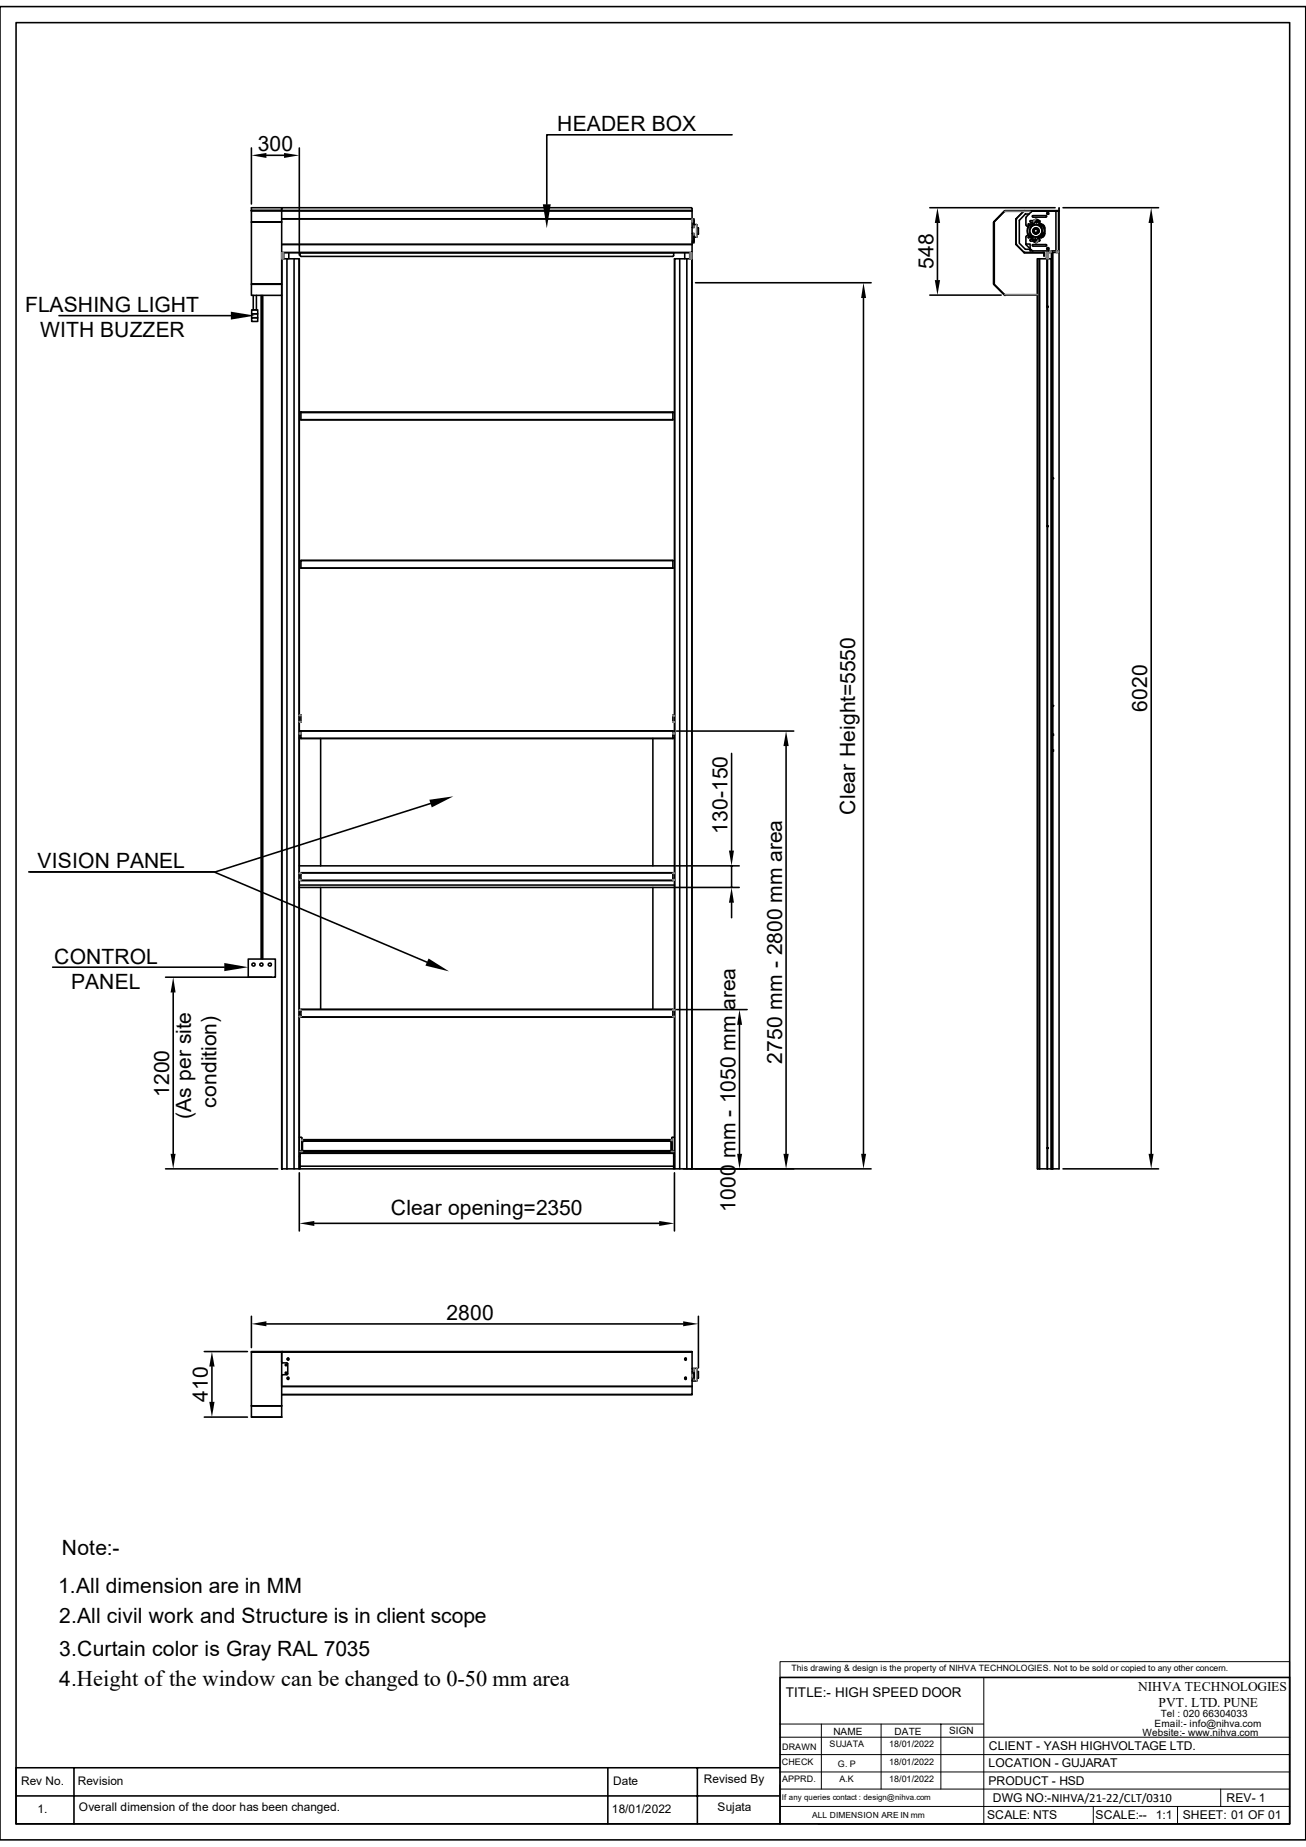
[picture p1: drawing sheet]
<svg xmlns="http://www.w3.org/2000/svg" width="210mm" height="297mm" viewBox="0 0 210 297" stroke-linecap="round" stroke-linejoin="round" font-family="sans-serif">
<g fill="none" stroke="#000" stroke-width=".25">
<path d="M0 1.1h210v294.8h-210zM2.6 3.6h204.8v289.7h-204.8zM40.4 35.7h4.9zM40.4 33.9h4.9v1.8M40.4 33.9h70.9v1.3M40.4 33.8l4.9 .1M40.4 35.7v10M45.3 33.9h66v-.4l-.1-.1h-65.8l-.1 .1v.3v-.4h-4.9v2.3M45.3 39.3h66M45.3 35.2h66v4.1M45.3 33.9h66M45.3 35.2h66.3"/>
<path d="M45.3 35.7v10M111.3 35.3h.1M111.3 39.3v1.3h-66M111.3 37.5h.3v.6M111.3 35.3v.4M111.3 35.4h.3M111.5 35.5l.1 1.1h-.3M111.5 36.3l.1 .3M111.5 35.5v.8M111.5 38.7l.1 .3h-.3M111.5 37.8l.1 1h-.3M111.5 35.5v.1"/>
<path d="M111.5 36.3h.1M111.6 36.1l.5 .1v1.9h-.5M111.6 35.2v.3zM111.6 37.8h-.1M111.6 37.8h.1M111.6 35.6v.7M111.6 37.8v.9M111.6 37.5l-.1 .3M112.1 37.6h.1M112.1 36.6h.2M112.1 37.6h.2zM112.3 36.6v1z"/>
<path d="M159.8 35.7v10zM159.9 35.7h.1M161.5 33.9l-1.7 1.8zM161.6 34v-.1l-1.8 1.8h.1v10h-.1l1.8 1.8v-.1v.1h5.2M161.6 34h.1M161.6 33.9h8.7M163.4 35.2v4.1M163.4 35.2h.1M163.4 39.3h.1M164.6 33.9h-3v.1M164.7 34h.1M165 39.2h.7v.8l.4 .3"/>
<path d="M165 39.2l.1 .2M165 34.9l1.1-1h3.7v6.4h-3.7M165 39.4l.7 .6M165.1 34.9l-.1 .2 .1 1.2 .3 .1v-.4h.6M165.5 34.4h-.6l-1 1v3.7l1 1h.8M165.5 38l.3 .2M165.7 33.9v.1h.2M165.7 36a1.45 1.45 0 0 0 0 2.2M165.7 37.8l.4 .9M165.7 37.8l-.2 .2M165.7 37.7l-.3 .2M165.8 37.8l-.1-.3v.3"/>
<path d="M165.8 36a1.37 1.37 0 0 0-.4 1.8M165.8 37.8h-.1M165.8 37.8l.3 .8M165.8 37.8l.4 .3M165.9 36.3l-.2 .3zM165.9 38.2h-.5v-.3h-.3l-.1 1.3M165.9 36l-.2 .7M166 38.5l-.4 .1v.1l.5 .1M166 39.4l2.2-.1 .1 .2-2.2 .1zM166 34.7h2.2l.1 .1-2.2 .1zM166.1 38.1v.6M166.1 38.7l.4 .3 .2-.1 .1-.2"/>
<path d="M166.2 35.5l-.1 .2M166.2 35.5h-.6l.1 .2h.5M166.2 37h.1M166.2 37.1l.1 .2M166.3 35.6l-.4 .7M166.3 35.5l-.4 .8M166.3 35.5a.39 .39 0 0 1 .4-.2 .39 .39 0 0 1 .4 .3M166.3 35.5v.7l-.4 .2M166.4 38.5v.2zM166.4 38.7l.1 .1M166.4 38.7l.2 .1M166.5 37.6h.1"/>
<path d="M166.5 36.7l-.1 .1M166.5 38.4l-.1 .1M166.6 35.8h.2h-.1M166.6 35.3h-.3l-.1 .4M166.6 38.4l-.2 .1M166.6 35.4l.2 .1-.1-.1M166.6 37.6h.1M166.7 36.7l.1 .1 .2 .4M166.8 35.5v.2M166.8 35.5v.3M166.9 37.3l-.4 .2-.1-.1M167 38.6l-.2 .4h-.2"/>
<path d="M167 38.5l.3 .1v.1l-.4 .1M167 36.2l.3 .2M167 35.5h.3l-.2 .2M167 36.2l.1-.6 .3 .8M167.1 35.6l.3 .8M167.1 37.1h.1M167.1 37.3h.1M167.1 38.5l-.1 .2M167.1 38.2h.3M167.3 37.9l-.4 .2M167.3 36h.1M167.3 37.9l-.4 .8"/>
<path d="M167.3 37.9l-.5 .9 .1-.7M167.4 36a1.22 1.22 0 0 1 .4 1.5h-.3M167.4 36l.3 .1a1.59 1.59 0 0 1 0 2l-.3 .1M167.4 36.4l.1 .3zM167.4 37.7l-.1 .2zM167.5 36a1.37 1.37 0 0 1 .4 1.5M167.5 37.6l.2 .3-.3 .3M167.5 37.5l-.3 .7M167.8 37.6l-.2-.1v.3h.1M167.9 37.8l-.4 .4M167.9 37.5v.1M168.4 34.4h.3"/>
<path d="M168.7 39.9v.1M170.2 33.9v6.7h-1.6M170.3 33.8h.1M170.3 33.4v.1zM170.3 33.5v.4zM170.3 33.9v154.1zM170.3 33.9h-5.6l-1.3 1.3v4.1l1.3 1.3M40.4 45.7h4.9zM40.4 45.7v1.8h4.9v-1.8M45.3 47.5v140.5h2M45.3 41.6h.1M45.4 40.6v1z"/>
<path d="M45.6 40.6v1M46.1 41.6h-.8v146.4M46.4 40.6v1M47.3 41.6h.8v146.4h-.8zM47.3 41.6h-1.2v146.4M48.1 41.6v146.4M108.3 40.6v.5l-.1 .1h-59.8l-.1-.1v-.5h60.1M108.5 41.6h.8v146.4h-.8zM108.5 41.6v146.4M109.3 41.6h2M110.1 40.6v1M110.4 41.6v146.4h-1.1"/>
<path d="M110.9 40.6v1M111.2 40.6v1M111.3 41.6v146.4h-.9M111.3 40.6v1M111.3 40.6h-66M111.3 41.6v146.4M159.8 45.7l1.8 1.8zM159.9 45.7h-.1M164.7 40.6h3.1h-3.1M164.7 40.6h.1M165.9 40.2h-.2v.1h.4M166.8 41.6v146.4h.3"/>
<path d="M166.8 41.6l.1 146.4M166.8 41.6h2.3M167.1 41.6l.1 146.4M167.2 41.6v146.4M167.8 40.6h.1M167.9 40.6h.1M167.9 41.1v.1zM167.9 40.6h-.1M167.9 40.6v.5M168.3 41.6v-1h.3v1M168.4 40.1h.3M168.4 49.3h.1"/>
<path d="M168.4 49.4h.1M168.4 41.6v7.8M168.4 49.4v35.3M168.4 41.6v7.7M168.4 49.4v35.2M168.7 40.3v.3M168.9 40.3v.3M169 41.6v146.4zM169.1 40.6v147.4zM169.2 40.6v36.4M169.8 40.3h.4M169.9 40.3v.3"/>
<path d="M48.4 66.3h59.8M48.4 66.3h59.8zM48.4 66.3v1.2h59.8M48.4 66.3h.1M108.2 66.3v1.2h-59.8M108.2 66.3h.1M169.2 77h.1M169.2 76.9h.1M169.2 77v36.5M48.4 91.4h59.8M48.4 90.1h59.8M48.4 90.1h59.8v1.3h-59.8z"/>
<path d="M168.4 84.7v99.9zM168.4 84.7h.1M168.4 84.6h.1M168.4 84.7v99.9M48.1 118.2h.3M48.1 118.7h60.4M48.1 118.6h.3M48.1 115h.3v1.1M48.4 117.6h59.8M48.4 117.5h59.8v1.2h-59.8zM48.4 116.1h-.3M51.6 118.7v20.5"/>
<path d="M105 118.7v20.5M108.2 118.2h.3M108.2 118.6h.3M108.5 115l-.3 .1v1h.3M169.2 118.1l.1 .1h-.1M169.2 118.2h.1M169.2 113.5h.1M169.2 118.1h.1M169.2 118.1v.1M169.2 113.6v4.4M169.2 118.2v2.4M48.1 139.2h60.4"/>
<path d="M169.2 120.6l.1 .1-.1 .1M169.2 120.6h.1M169.2 120.8h.1M169.2 120.6v.1v.1M169.2 120.8v67.2M48.1 142.3h60.4M48.1 142.7h60.4M48.1 140.4h.3M48.4 140.4h59.8M48.4 141.6h59.8M48.4 141.5h-.3M51.6 142.7v19.6"/>
<path d="M105 142.7v19.6M108.2 140.4l-59.8-.1v1.3h59.8v-1.2M108.2 140.4h.3M108.2 141.5h.3M48.1 162.4h.3M48.4 162.3l59.8 .1M108.2 163.5h.3M108.2 162.4h.3M108.2 163.5h-60.1M108.2 162.3h-59.8v1.3h59.8v-1.2M48.1 182.9h.4M48.1 188.6v9.4"/>
<path d="M48.1 186h.2M48.3 187.5h60v.5h-60zM48.5 182.9v.1M48.6 183.6h.1M48.6 183v.6M48.6 183.6v1.4zM48.6 185h.1M48.6 183.6v1.4M48.6 183.3h59.3v.2h-59.3zM48.6 183.5v1.5h59.7v2.5M48.6 185.2h59.4M50.5 196.7h55.5"/>
<path d="M107.9 183.5v1.7h-59.3v-.2h-.3v.3M107.9 185h.1M108 183.6h.1M108 183.6v1.4zM108 185h.1M108.1 182.9l-.1 .7M108.1 182.9h.4M108.3 185.5h-60v2M108.3 185.3h-60v.2M108.3 186h.2M108.5 188.6v9.4M168.4 184.7v3.3z"/>
<path d="M168.4 184.6h.1M168.4 184.7h.1M168.4 184.6v.1M168.4 184.7v3.3h-1.2M170.3 188h-1.9M32.9 217.3h6.9M34.1 219.8v5.6M40.4 217.3l4.9 .1zM40.4 217.4h4.9M40.4 211.7v5M40.4 217.4v8.7M42.8 212.9h67.1"/>
<path d="M45.3 219l.1 .2h.7l.2 .1v1.6l-.2 .2h-.7l-.1 .1M45.3 217.3h.1M45.3 217.4v8.7M45.4 217.3l65.8 .1zM45.4 217.4h-.1h66M45.9 219.4h.2v.2l-.3-.1zM46.3 218.4l.1 .1v.2l-.2-.1zM110.2 218.4l.2 .1-.1 .2-.2-.1zM111.2 217.3l.1 .1M111.2 217.4h.1M111.3 217.4v5.5M112.3 211.7v8.3"/>
<path d="M32.9 227.9h6.9M40.4 226.1h4.9M40.4 227.9h4.9M45.3 226.1v1.8h-4.9v-1.8M45.3 222.9h66M45.9 220.6h.2v.3l-.3-.1zM46.3 221.4l.1 .2v.2l-.2-.1zM110.2 221.4l.2 .2-.1 .2-.2-.1zM111.3 222.9l-66 .1M111.3 223v1.2h-66M111.3 224.2l-66 .1M111.3 220l.8 .1v1.9l-.8 .1"/>
<path d="M111.3 220.6h.3M111.3 222h.3M111.3 220.1h.3M111.3 221.1v.3M111.3 221.3h.3M111.5 220.6l.1 .8zM111.5 221.4l.1 .6zM111.5 220.3v.3M111.5 221.7h.1M111.5 220.3h.1M111.6 220.1l-.1 .2M111.6 220.3v.3"/>
<path d="M112.1 220.6h.2v1M112.3 220.6v1h-.2M131.6 293.3h75.8"/>
<circle cx="166.5" cy="38.6" r=".17"/>
<circle cx="166.6" cy="37.1" r=".3"/>
<circle cx="166.6" cy="37.1" r=".98"/>
<circle cx="166.6" cy="37.1" r="1.02"/>
<circle cx="166.6" cy="37.1" r=".38"/>
<circle cx="166.6" cy="37.1" r=".51"/>
<circle cx="166.6" cy="37.1" r=".46"/>
<circle cx="166.7" cy="35.6" r=".17"/>
<circle cx="168.5" cy="34.3" r=".17"/>
<circle cx="168.5" cy="40" r=".17"/>
</g>
<g fill="none" stroke="#808080" stroke-width=".25">
<path d="M111.3 35.2v.5M111.6 37.5v.3M111.6 36.3v.3M112 36.1v2M161.6 34h2.9M164.6 34h1.1M166.2 35.6v.1M166.5 35.3l-.2 .1-.1 .2M166.9 38.6l-.1 .3-.2 .1M45.3 40.6v1M45.4 40.6v1M45.5 40.6v1"/>
<path d="M45.6 40.6v1M111 40.6v1M111.1 40.6v1M111.2 40.6v1M111.3 40.6v1M161.6 47.4h5.2M168.3 40.6v1M168.5 40.6v1M168.6 40.6v1M168.9 40.3v.3M169 40.3v.3M169.9 40.3v.3"/>
<path d="M170 40.3v.3M170.2 40.3v.3M48.1 115.1h.3M48.1 116.1h.3M48.1 116h.3M48.1 115h.3M48.1 118h.3M48.1 117.9h.3M108.2 115.1h.3M108.2 116.1h.3M108.2 118h.3M108.2 117.9h.3"/>
<path d="M48.1 140.5h.3M48.1 141.4h.3M48.1 141.5h.3M48.1 140.4h.3M108.2 140.5h.3M108.2 141.4h.3M108.2 141.5h.3M108.2 140.4h.3M48.1 163.4h.3M48.1 163.5h.3M48.1 162.5h.3M48.1 162.4h.3"/>
<path d="M108.2 163.4h.3M108.2 163.5h.3M108.2 162.5h.3M108.2 162.4h.3M48.3 185.2h.3M48.6 183.4h.1M48.6 183.3h.1M108 183.4h.1M108 183.3h.1M108 185.2h.3M111.3 221.1v.3M111.6 221.8v.2"/>
<path d="M111.6 220.3v-.2v.5M112 220v2.1"/>
</g>
<path d="M111.3 45.5h.1M125.4 267.2h82v2.5h-82zM125.4 279.4h82M158.2 269.7h49.2M125.4 287.7h82M125.4 284.9h82M125.4 282.2h82" fill="none" stroke="#000" stroke-width=".16"/>
<path d="M48.1 196.7l2.4-.4v.8zM106 196.3l2.5 .4-2.5 .4zM34.1 217.3l.4 2.5h-.8zM40.4 212.9l2.4-.4v.8zM109.9 212.5l2.4 .4-2.4 .4zM33.7 225.4h.8l-.4 2.5z" fill="#000"/>
<path d="M158.6 270.4h23.9v6.5h-23.9z" fill="#fff"/>
<path d="M125.4 269.7v23.6M125.4 277.2h32.8M126.8 269.7h31.4v23.6M132.1 277.2v10.5M141.7 277.2v10.5M151.3 277.2v10.5M125.4 290.5h82M175.8 290.5v2.8M189.4 290.5v2.8M196.3 287.7v2.8" fill="none" stroke="#000" stroke-width=".16"/>
<g fill="none" stroke="#000" stroke-width=".25">
<path d="M40.4 23.8v9M42.8 25h2.9M48.1 23.8v17.2M117.7 21.7h-29.8v11.2M149.5 33.4h20.2M150.7 35.9v9.1M170.9 33.4h15.4M185.1 35.9v149.6M9.5 50.8h27.6M40.5 49.8h.9v.7h-.9zM40.5 50.5h.9v.6h-.9zM40.5 51.1h.9v.6h-.9z"/>
<path d="M40.7 47.5v2.3h.5v-2.3M42 47.5v106.7M42.2 47.5v106.7M111.8 45.5h28.3M138.9 47.9v137.6M149.5 47.5h11.5M108.8 117.6h18.8M126.4 120v65.5M69.3 129.2l-34.7 11h-29.8M108.7 139.2h10.2M117.6 121.2v15.6M117.6 139.2v3.5"/>
<path d="M4.6 140.2h29.8l34.3 14.5M8.5 155.5h27.6M26.6 157.1h17.1M27.9 159.6v25.9M39.9 154.2h4.4v2.9h-4.4zM108.5 142.7h10.4M117.6 145.2v2.4M108.8 162.3h11.3M118.9 164.8v20.7M26.6 188h18.1M109.9 188h30.2M170.9 188h15.4"/>
<path d="M125.4 269.7h82v23.6h-82zM2.6 288.8h122.8M11.9 284.3v9M97.7 284.3v9M112.1 284.3v9M125.4 284.3h-122.8v9h122.8"/>
<circle cx="40.8" cy="155.1" r=".25"/>
<circle cx="42" cy="155.1" r=".25"/>
<circle cx="43.4" cy="155.1" r=".25"/>
</g>
<g fill="#000">
<path d="M40.4 25l2.4-.4v.8zM45.7 24.6l2.4 .4-2.4 .4zM87.3 32.9h1.3l-.7 3.8zM150.7 33.4l.5 2.5h-.9zM185.1 33.4l.4 2.5h-.8zM37.1 50.1l3.9 .7-3.9 .6zM138.9 45.5l.4 2.4h-.8zM150.3 45h.9l-.5 2.5zM126.4 117.6l.4 2.4h-.8zM69 128.6l3.9-.5-3.5 1.7zM117.2 136.8h.8l-.4 2.4zM27.9 157.1l.3 2.5h-.8z"/>
<path d="M36.1 154.9l3.8 .6-3.8 .7zM68.9 154.1l3.3 2.1-3.8-.9zM117.6 142.7l.4 2.5h-.8zM118.9 162.3l.4 2.5h-.8zM27.4 185.5h.8l-.3 2.5zM118.5 185.5h.8l-.4 2.5zM126 185.5h.8l-.4 2.5zM138.5 185.5h.8l-.4 2.5zM184.7 185.5h.8l-.4 2.5z"/>
</g>
<g font-size="3.4">
<text x="89.6" y="21">HEADER BOX</text>
<text x="41.4" y="24.3">300</text>
<text x="150.1" y="43.3" transform="rotate(-90 150.1 43.3)">548</text>
<text x="4" y="50.2">FLASHING LIGHT</text>
<text x="6.5" y="54.3">WITH BUZZER</text>
<text x="184.4" y="114.5" transform="rotate(-90 184.4 114.5)">6020</text>
<text x="137.5" y="131" transform="rotate(-90 137.5 131)">Clear Height=5550</text>
<text x="117" y="134.1" transform="rotate(-90 117 134.1)">130-150</text>
<text x="6.1" y="139.6">VISION PANEL</text>
<text x="8.7" y="155">CONTROL</text>
<text x="11.4" y="159">PANEL</text>
<text x="125.8" y="171.1" transform="rotate(-90 125.8 171.1)">2750 mm - 2800 mm area</text>
<text x="27.2" y="176.4" transform="rotate(-90 27.2 176.4)">1200</text>
<text x="30.7" y="180" transform="rotate(-90 30.7 180)">(As per site</text>
<text x="34.8" y="178.1" transform="rotate(-90 34.8 178.1)">condition)</text>
<text x="62.9" y="195.4">Clear opening=2350</text>
<text x="118.3" y="194.9" transform="rotate(-90 118.3 194.9)">1000 mm - 1050 mm area</text>
<text x="71.8" y="212.2">2800</text>
<text x="33.4" y="225.4" transform="rotate(-90 33.4 225.4)">410</text>
<text x="9.9" y="250">Note:-</text>
<text x="9.4" y="256.2">1.All dimension are in MM</text>
<text x="9.5" y="261">2.All civil work and Structure is in client scope</text>
<text x="9.5" y="266.3">3.Curtain color is Gray RAL 7035</text>
<text x="9.5" y="271.1">4.Height of the window can be changed to 0-50 mm area</text>
</g>
<g font-size="2.2">
<text x="126.4" y="272.8">TITLE:- HIGH SPEED DOOR</text>
<text x="183" y="272">NIHVA TECHNOLOGIES</text>
<text x="186.3" y="274.4">PVT. LTD. PUNE</text>
</g>
<g font-size="1.9">
<text x="159" y="281.4">CLIENT - YASH HIGHVOLTAGE LTD.</text>
<text x="3.4" y="287">Rev No.</text>
<text x="12.5" y="287">Revision</text>
<text x="98.6" y="287">Date</text>
<text x="113.2" y="286.8">Revised By</text>
<text x="159" y="287">PRODUCT - HSD</text>
<text x="159" y="284.2">LOCATION - GUJARAT</text>
<text x="6.1" y="291.5">1.</text>
<text x="12.7" y="291.3">Overall dimension of the door has been changed.</text>
<text x="98.4" y="291.5">18/01/2022</text>
<text x="115.4" y="291.3">Sujata</text>
<text x="158.7" y="292.6">SCALE: NTS</text>
<text x="159.7" y="289.8">DWG NO:-NIHVA/21-22/CLT/0310</text>
<text x="176.2" y="292.6">SCALE:--</text>
<text x="185.8" y="292.6">1:1</text>
<text x="190.2" y="292.6">SHEET: 01 OF 01</text>
<text x="197.2" y="289.8">REV- 1</text>
</g>
<g font-size="1.6">
<text x="134" y="278.9">NAME</text>
<text x="143.8" y="279">DATE</text>
<text x="152.6" y="278.8">SIGN</text>
<text x="183.7" y="279.1">Website:- www.nihva.com</text>
<text x="185.7" y="277.7">Email:- info@nihva.com</text>
<text x="186.6" y="276.1">Tel : 020 66304033</text>
</g>
<g font-size="1.4">
<text x="127.3" y="268.8">This drawing &amp; design is the property of NIHVA TECHNOLOGIES. Not to be sold or copied to any other concern.</text>
<text x="125.8" y="281.3">DRAWN</text>
<text x="133.4" y="281">SUJATA</text>
<text x="143" y="281">18/01/2022</text>
<text x="125.7" y="283.8">CHECK</text>
<text x="125.8" y="286.6">APPRD.</text>
<text x="134.7" y="284.1">G. P</text>
<text x="135" y="286.6">A.K</text>
<text x="143" y="283.8">18/01/2022</text>
<text x="143" y="286.6">18/01/2022</text>
<text x="130.6" y="292.4">ALL DIMENSION ARE IN mm</text>
</g>
<text font-size="1.3" x="125.7" y="289.5">If any queries contact : design@nihva.com</text>
</svg>
